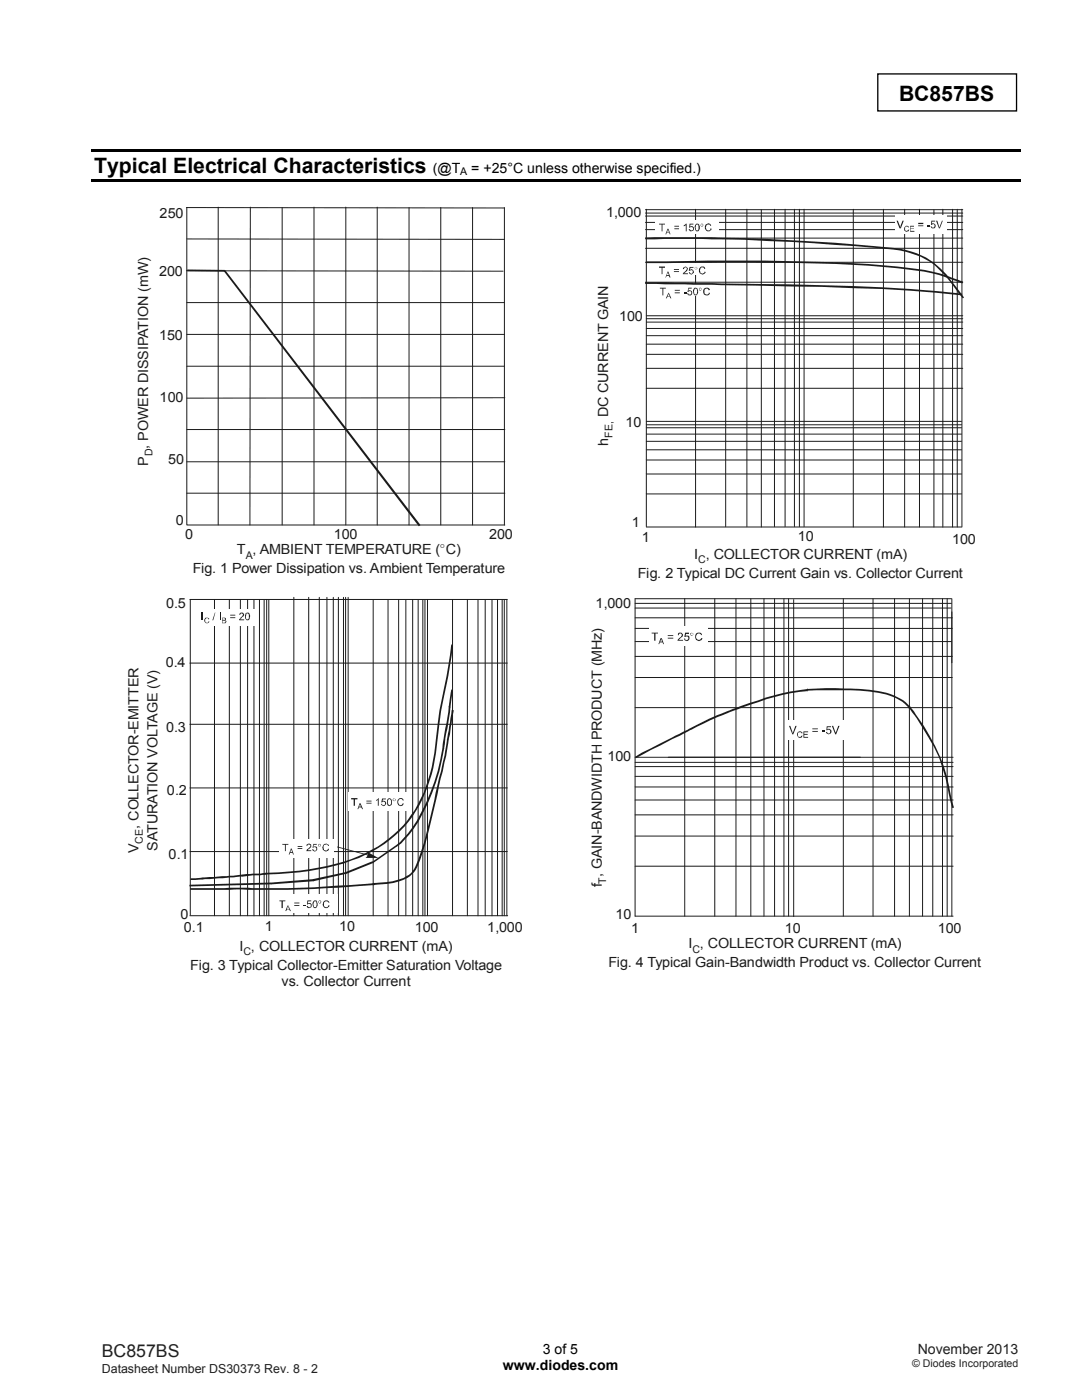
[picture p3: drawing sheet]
<svg xmlns="http://www.w3.org/2000/svg" width="216mm" height="279mm" viewBox="0 0 216 279" stroke-linecap="round" stroke-linejoin="round" font-family="sans-serif">
<path d="M175.2 14.8h27.6v7.3h-27.6z" fill="none" stroke="#000" stroke-width=".26"/>
<path d="M18.3 29.7h185.4v.5h-185.4zM18.3 35.8h185.4v.5h-185.4z" fill="#000"/>
<g fill="none" stroke="#1f1a17" stroke-width=".2">
<path d="M37.2 41.4l63.4 .1M37.2 54l63.2 .1M37.3 41.4v63.4h63.4M37.3 47.7l63.3 .1M43.5 41.3v63.5M50 41.3l-.1 63.5M56.3 41.4v63.4M62.7 41.3v63.5M69 41.3v63.5M75.3 41.3v63.5M81.6 41.4v63.4M87.9 41.4v63.4"/>
<path d="M94.3 41.4v63.4M100.6 41.4v63.4M37.3 60.4h63.3M37.3 66.7h63.3M37.3 73.1h63.3M100.7 79.4l-63.4 .1M37.3 98.4h63.4M37.3 92.2h63.4M37.3 85.7h63.4"/>
</g>
<path d="M37.4 53.8l7.4 .1v.3l-7.4-.1zM44.8 53.9l.2 .1h-.2zM44.7 54.2l.3-.2 38.9 50.8-.3 .2z" fill="#1f1a17"/>
<g fill="none" stroke="#1f1a17" stroke-width=".2">
<path d="M128.8 52.3h63.3M128.8 44.4h63.3M128.8 45.8h63.3M128.8 56.3h63.3M128.8 47.5h63.3M128.8 49.6h63.3M128.8 43.1h63.3M128.8 42.5h63.3M128.8 41.8h63.3M129 41.8v63.3M138.8 41.8v63.4M144.8 41.8v63.3"/>
<path d="M149 41.8v63.3M151.9 41.8v63.4M154.5 41.8v63.3M156.7 41.8v63.3M158.5 41.8v63.3M159.5 41.8v63.3M160.4 41.8v63.3M170.3 41.8v63.4M176.3 41.8v63.4M180.5 41.8v63.4M183.5 41.8v63.4M186.4 41.8v63.4"/>
<path d="M188.1 41.8v63.4M190.1 41.8v63.4M191 41.8v63.4M191.9 41.8v63.4M129 73.5h63.1M129 65.6h63.1M129 67h63.1M129 77.5h63.1M129 68.7h63.1M129 70.7h63.1M129 64.3h63.1M129 63.6h63.1"/>
<path d="M129 63h63.1M129 84.1h62.9M129 98.6h62.9M129 91.8h62.9M129 86.6h62.9M129 85.4h62.9M129 84.8h62.9M129 94.6h62.9M129 88.1h62.9M129 89.8h62.9M129 105.2h62.9"/>
</g>
<path d="M178.6 43h10.2v3.7h-10.2z" fill="#fff"/>
<g fill="#1f1a17">
<path d="M178.9 44h.3l.4 1.4 .5-1.4h.2l-.6 1.6h-.2z" fill-rule="evenodd"/>
<path d="M183.2 44.5h1v.2h-1zM183.2 45h1v.1h-1z" fill-rule="evenodd"/>
<path d="M185.8 44h.8v.2h-.6l-.1 .4h.5l.3 .3v.3l-.3 .4-.6-.1-.1-.4 .2 .2a.34 .34 0 0 0 .5 0 .34 .34 0 0 0 0-.5 .34 .34 0 0 0-.5 0l-.1 .1z" fill-rule="evenodd"/>
<path d="M186.8 44h.2l.5 1.4 .5-1.4h.1l-.6 1.6h-.1z" fill-rule="evenodd"/>
<path d="M180.5 45.3l.3-.2 .6 .1-.1 .2-.4-.3-.3 .3v.5l.2 .2 .6-.3-.1 .4h-.5l-.3-.1z" fill-rule="evenodd"/>
<path d="M181.6 45.1h.8v.1h-.7v.4h.7l-.7 .1v.4h.8v.1h-.9z" fill-rule="evenodd"/>
</g>
<path d="M185 44.9h.5v.2h-.5z" fill="#1f1a17"/>
<g fill="#fff">
<path d="M131.3 52.6h9.3v2.3h-9.3z"/>
<path d="M131.4 56.7h9.3v2.4h-9.3z"/>
</g>
<g fill="#1f1a17">
<path d="M131.5 53.2h1.2v.2h-.5v1.3h-.2v-1.3h-.5z" fill-rule="evenodd"/>
<path d="M134.5 53.7h1v.2h-1zM134.5 54.1h1v.2h-1z" fill-rule="evenodd"/>
<path d="M136.3 53.4l.5-.2 .2 .1a.67 .67 0 0 1-.3 1.1l-.2 .1h.8v.2h-1.1l.2-.3a1 1 0 0 0 .6-1h-.3l-.2 .3h-.3z" fill-rule="evenodd"/>
<path d="M137.6 53.3h.8v.1h-.6l-.1 .5 .2-.2 .4 .2 .2 .3v.3l-.6 .3-.5-.4 .2-.1 .3 .3h.1l.3-.4-.1-.2-.3-.1-.5 .1z" fill-rule="evenodd"/>
<path d="M139.8 53.3l.6-.1 .3 .4-.1 .1-.3-.3a.64 .64 0 0 0-.7 .5 .64 .64 0 0 0 .5 .7l.4-.1 .1-.3 .2 .1-.2 .3-.5 .2-.5-.3a.89 .89 0 0 1 .2-1.2z" fill-rule="evenodd"/>
<path d="M133.2 54.2h.2l.4 1.2h-.2l-.1-.3h-.5l-.2 .3zM133.2 54.5l-.2 .4h.5l-.2-.5z" fill-rule="evenodd"/>
<path d="M138.7 53.4a.24 .24 0 0 0 0 .3 .24 .24 0 0 0 .3 0v-.3zM138.8 53.3l.3 .1-.1 .4-.4-.2z" fill-rule="evenodd"/>
<path d="M131.7 57.4h1.2v.2h-.5v1.3h-.2v-1.3h-.5z" fill-rule="evenodd"/>
<path d="M134.6 57.8h1.1v.2h-1.1zM134.6 58.4h1.1v.1h-1.1z" fill-rule="evenodd"/>
<path d="M137.4 57.4h.6v.2h-.6v.4l.3-.1 .3 .2a.6 .6 0 0 1-.1 .8h-.6l-.2-.4h.3v.3h.4l.1-.2v-.3l-.1-.2-.6 .2z" fill-rule="evenodd"/>
<path d="M138.6 57.4l.4 .1a1.13 1.13 0 0 1 0 1.4 .7 .7 0 0 1-.7-1zM138.6 57.7l-.1 .5v.5l.4 .1 .1-.1 .1-.5-.1-.5z" fill-rule="evenodd"/>
<path d="M140.5 57.6a.73 .73 0 0 1 1.1 .1l.1 .1-.3 .1-.1-.1a.45 .45 0 0 0-.7 0v.7a.52 .52 0 0 0 .8 .1v-.2h.3l-.1 .3a.73 .73 0 0 1-1.1 .1 1.05 1.05 0 0 1 0-1.2z" fill-rule="evenodd"/>
<path d="M133.4 58.4l.6 1.1h-.2l-.2-.3h-.4l-.2 .3h-.1zM133.4 58.5l-.2 .6h.4z" fill-rule="evenodd"/>
<path d="M139.6 57.6v.3l.4-.1-.2-.3zM139.5 57.6l.3-.2 .2 .4-.4 .2z" fill-rule="evenodd"/>
</g>
<path d="M136.4 58.3h.6v.2h-.6z" fill="#1f1a17"/>
<path d="M130.7 44h12.7v2.8h-12.7z" fill="#fff"/>
<g fill="#1f1a17">
<path d="M131.5 44.6h1.2v.2h-.5v1.4h-.2v-1.4h-.5z" fill-rule="evenodd"/>
<path d="M134.6 45.1h.9v.1h-.9zM134.6 45.6h.9v.1h-.9z" fill-rule="evenodd"/>
<path d="M136.4 45l.6-.4v1.6h-.2v-1.2l-.3 .1z" fill-rule="evenodd"/>
<path d="M137.6 44.6h.8v.2h-.6l-.1 .4 .5-.1 .3 .3-.1 .6-.5 .2a.44 .44 0 0 1-.5-.5h.3l.2 .3 .4-.2v-.3l-.2-.2h-.3l-.1 .2-.2-.1z" fill-rule="evenodd"/>
<path d="M139 44.6h.3l.3 .5a.85 .85 0 0 1-.3 1.1 .7 .7 0 0 1-.7-1.1zM138.9 44.9v1l.3 .1 .2-.3v-.6l-.2-.3z" fill-rule="evenodd"/>
<path d="M140.8 44.8l.5-.2 .5 .1 .1 .4h-.1l-.2-.3h-.4a.61 .61 0 0 0-.3 .8 .61 .61 0 0 0 .8 .3l.1-.3 .2 .1a.76 .76 0 0 1-1 .4l-.2-.2a.87 .87 0 0 1 0-1.1z" fill-rule="evenodd"/>
<path d="M133.2 45.7h.2l.4 1.1h-.2l-.1-.4h-.5l-.1 .4h-.1zM133.3 45.7l-.2 .6h.4z" fill-rule="evenodd"/>
<path d="M139.8 44.9l.2 .2h.2l-.1-.4zM140 44.6l.3 .2-.2 .4-.3-.1z" fill-rule="evenodd"/>
</g>
<g fill="#1f1a17">
<path d="M128.8 56.2l.2 .1v.4h-.3zM129 56.3l13.2 .2 1.8 .1v.3l-15-.2zM144 56.6l20 .3a314.4 314.4 0 0 1 28 1.7l-.1 .3a234.2 234.2 0 0 0-21.7-1.4l-6.2-.2-20-.4z"/>
<path d="M128.9 52.2h4.1a452.7 452.7 0 0 1 27 0v.3a714.3 714.3 0 0 0-31.1 0zM160 52.2a184.7 184.7 0 0 1 24.5 1.7l-.1 .3a181.9 181.9 0 0 0-24.4-1.7zM184.5 53.9a25.1 25.1 0 0 1 5.6 1.6l-.1 .3a25.1 25.1 0 0 0-5.6-1.6zM190.1 55.5l2.1 .7-.2 .4-2-.8z"/>
<path d="M128.7 47.4l.1 .4zM128.8 47.4l7.5-.1v.4l-7.5 .1zM136.3 47.3l7.6 .1v.4l-7.6-.1zM143.9 47.4a449.3 449.3 0 0 1 34.3 2.1v.3a449.3 449.3 0 0 0-34.3-2zM178.2 49.5a15.5 15.5 0 0 1 11.7 6.7l1 1.2-.2 .3a17 17 0 0 0-7-6.5l-.9-.3a17 17 0 0 0-4.6-1.1zM190.9 57.4l1.5 2-.3 .1-1.4-1.8z"/>
</g>
<g fill="none" stroke="#1f1a17" stroke-width=".2">
<path d="M37.9 119.6h63.3M38 119.6v63.1M42.8 119.6v63.2M45.8 119.6v63.2M48 119.6v63.2M49.4 119.6v63.2M50.7 119.6v63.2M51.8 119.6v63.2M52.7 119.6v63.2M53.2 119.6v63.2M53.6 119.6v63.2M58.6 119.2v63.6"/>
<path d="M61.6 119.2v63.6M63.7 119.2v63.6M65.2 119.2v63.6M66.5 119.2v63.6M67.5 119.2v63.6M68.5 119.2v63.6M69 119.2v63.6M69.5 119.2v63.6M74.5 119.6v63.2M77.4 119.7v63.1M79.5 119.6v63.2M81 119.6v63.2"/>
<path d="M82.3 119.6v63.2M83.4 119.6v63.2M84.4 119.6v63.2M84.8 119.6v63.2M85.3 119.6v63.2M90.3 119.6v63.2M93.3 119.6v63.2M95.4 119.6v63.2M96.8 119.6v63.2M98.2 119.6v63.2M99.3 119.6v63.2M100.2 119.6v63.2"/>
<path d="M100.6 119.6v63.2M101.1 119.6v63.2M37.9 132.3h63.3M37.9 144.5h63.3M37.9 157.2h63.3M37.9 169.9h63.3M37.9 182.8h63.4"/>
</g>
<g fill="#1f1a17">
<path d="M38.1 175.3l-.1 .3zM38.1 175.3l1.9-.1v.3l-1.9 .1zM40 175.2l.9-.1v.4h-.9zM40.9 175.1l3.4-.2v.4l-3.4 .2zM44.3 174.9l2.8-.2v.3l-2.8 .3zM47.1 174.7l1.4-.2v.4l-1.4 .1zM48.5 174.7v.2zM48.5 174.5l2.5-.2v.4l-2.5 .2zM51 174.3h.4l.1 .4h-.5zM51.4 174.3h1v.3l-.9 .1zM52.4 174.3l1-.1v.3l-1 .1zM53.4 174.2a52.5 52.5 0 0 0 18.1-3.3 22.4 22.4 0 0 0 7.1-4.4l.3 .2a30.8 30.8 0 0 1-15.4 6.8l-3.8 .6-4.1 .3-2.2 .1zM87 147.3l.3 .1a29.5 29.5 0 0 1-6.6 17.6l-1.8 1.7-.3-.2a22.8 22.8 0 0 0 7.2-12.1l.9-4.1zM88.7 136.9l.3 .1a65.6 65.6 0 0 0-1.7 10.4l-.3-.1a65.6 65.6 0 0 1 1.7-10.4zM90 128.6l.4 .1-.3 2.1-1.1 6.2-.3-.1z"/>
<path d="M38 177.2h6.7v.4h-6.7zM44.7 177.2h2.2v.3l-2.2 .1zM46.9 177.3v.2zM46.9 177.2l.1 .3zM47 177.2h2.6v.4l-2.6-.1zM49.6 177.2h1.4v.4h-1.4zM51 177.2l11.7-.1 9.1-.6v.3l-9.1 .6-11.7 .2zM71.8 176.5l2.4-.2 .1 .4-2.5 .1zM74.2 176.3l.7-.1 .1 .4-.7 .1zM74.9 176.2a12.5 12.5 0 0 0 6.7-1.6l.7-.8 .6-1 .4 .2a6 6 0 0 1-4.8 3.2l-3.5 .4zM86.7 159.7l.3 .1-2.1 8.6-1.6 4.6-.4-.2a43.9 43.9 0 0 0 2.5-7.8zM88 153.9h.3l-1.3 5.9-.3-.1zM89 148.8h.4l-1.1 5.1h-.3zM89.2 147.5l.3 .1v.7l-.1 .5h-.4zM89.2 147.5l.2 .1zM89.2 147.5l.3 .1zM89.2 147.5l.2 .1zM89.6 145l.4 .1-.5 2.5-.3-.1zM90.1 141.7l.5 .1-.6 3.3-.4-.1z"/>
</g>
<path d="M38.8 121.7h12.7v3.2h-12.7z" fill="#fff"/>
<g fill="#1f1a17">
<path d="M40.3 122.3h.2v1.5h-.2z"/>
<path d="M43.8 122.3h.2v1.5h-.2z"/>
</g>
<g fill="#1f1a17">
<path d="M42.9 122.3l-.4 1.5h-.1z" fill-rule="evenodd"/>
<path d="M45.9 122.7h1v.2h-1zM45.9 123.2h1v.2h-1z" fill-rule="evenodd"/>
<path d="M47.9 122.3h.7l.1 .5-.7 .8h.7v.2h-1v-.2l.8-.8-.2-.4-.3 .1v.2h-.3z" fill-rule="evenodd"/>
<path d="M49 122.4a.6 .6 0 0 1 .8 .1 .6 .6 0 0 1 0 .8l-.2 .5a.74 .74 0 0 1-.7-.4 .74 .74 0 0 1 .1-.8zM49.1 122.5v.2a.72 .72 0 0 0 .1 .9h.3l.2-.2v-.7l-.2-.3z" fill-rule="evenodd"/>
<path d="M41 123.3h.4l.4 .2-.2 .1-.2-.2h-.2l-.3 .2v.4l.3 .3h.2l.2-.3h.2l-.2 .3a.59 .59 0 0 1-.8-.2 .59 .59 0 0 1 .2-.8z" fill-rule="evenodd"/>
<path d="M44.3 123.3l.8 .1v.3l-.2 .1a.32 .32 0 0 1 .3 .2 .32 .32 0 0 1-.2 .4h-.7zM44.4 123.4v.3h.5v-.3zM44.4 123.9v.4h.4l.2-.2-.2-.2z" fill-rule="evenodd"/>
</g>
<g fill="#fff">
<path d="M69.5 158h12.2v3.7h-12.2z"/>
<path d="M55.8 167.5h10.9v3.6h-10.9z"/>
<path d="M55.1 178.4h12.3v3.7h-12.3z"/>
</g>
<g fill="#1f1a17">
<path d="M70.1 159.3h1.2v.2h-.5v1.3h-.2v-1.3h-.5z" fill-rule="evenodd"/>
<path d="M73.1 159.8h1v.2h-1zM73.1 160.2h1v.2h-1z" fill-rule="evenodd"/>
<path d="M75.5 159.3l.1 1.5h-.2v-1.2l-.3 .3z" fill-rule="evenodd"/>
<path d="M76.2 159.4h.8v.1h-.6l-.1 .5 .3-.2 .3 .2 .2 .3-.2 .3-.4 .3-.4-.3v-.1l.1-.1v.1l.3 .2 .3-.1v-.4l-.3-.2-.4 .1z" fill-rule="evenodd"/>
<path d="M77.4 159.4l.3-.1 .4 .2 .1 1-.5 .4-.4-.2v-.2a1 1 0 0 1 .1-1.1zM77.5 159.5l-.1 .3a.8 .8 0 0 0 .3 .9l.3-.3v-.6l-.1-.3z" fill-rule="evenodd"/>
<path d="M79.6 159.4l.6-.1 .4 .4-.2 .1-.3-.4a.63 .63 0 0 0-.6 .5 .63 .63 0 0 0 .3 .7 .43 .43 0 0 0 .6-.3l.2 .1-.2 .3a.73 .73 0 0 1-.9 0 .73 .73 0 0 1-.2-.8z" fill-rule="evenodd"/>
<path d="M71.8 160.3h.1l.5 1.2h-.1l-.2-.4h-.5l-.1 .4h-.2zM71.8 160.5l-.1 .5h.3z" fill-rule="evenodd"/>
<path d="M78.4 159.5v.2l.3 .2 .2-.2-.2-.3zM78.4 159.5l.4-.1 .2 .3-.5 .2z" fill-rule="evenodd"/>
<path d="M56.3 168.4h1.2v.2h-.5v1.3h-.1v-1.3h-.6z" fill-rule="evenodd"/>
<path d="M59.4 168.8h.9v.2h-.9zM59.4 169.3h.9v.1h-.9z" fill-rule="evenodd"/>
<path d="M61.2 168.6a.63 .63 0 0 1 .9 0 1.23 1.23 0 0 1-.7 1l-.1 .1h.8v.2h-1l.2-.4 .6-.6-.1-.3-.2-.1-.3 .2v.1h-.1z" fill-rule="evenodd"/>
<path d="M62.5 168.4h.7v.2h-.6l-.1 .4 .5-.1 .3 .3v.4l-.5 .3-.5-.4 .2-.1 .2 .4h.2l.2-.5-.3-.3-.4 .2z" fill-rule="evenodd"/>
<path d="M64.7 168.4l.4-.1 .5 .3 .1 .2h-.2a.49 .49 0 0 0-.5-.3 .49 .49 0 0 0-.4 .3v.5a.47 .47 0 0 0 .4 .4 .47 .47 0 0 0 .5-.3h.2a.71 .71 0 0 1-1.1 .4 .71 .71 0 0 1-.1-1.1z" fill-rule="evenodd"/>
<path d="M58 169.4h.2l.4 1.1h-.1l-.1-.3h-.5l-.1 .3h-.2zM58 169.6v.4h.3l-.2-.5z" fill-rule="evenodd"/>
<path d="M63.5 168.6l.2 .3 .3-.1-.1-.3zM63.5 168.6l.4-.2 .2 .4-.5 .1z" fill-rule="evenodd"/>
<path d="M55.8 179.7h1.1v.2h-.5v1.3h-.2v-1.3h-.4z" fill-rule="evenodd"/>
<path d="M58.7 180.1h1v.2h-1zM58.7 180.6h1v.2h-1z" fill-rule="evenodd"/>
<path d="M61.3 179.7h.8v.2h-.6l-.1 .4 .5-.1 .3 .3-.1 .6-.4 .1-.4-.1-.1-.3 .6 .3 .2-.2v-.3l-.2-.2h-.3l-.1 .2-.1-.1z" fill-rule="evenodd"/>
<path d="M62.7 179.7h.4a1.34 1.34 0 0 1-.1 1.5 .7 .7 0 0 1-.6-1zM62.7 180l-.2 .5 .1 .5 .3 .1 .2-.1 .1-.5-.1-.5z" fill-rule="evenodd"/>
<path d="M64.7 179.8l.6-.1 .4 .4h-.2l-.1-.1a.52 .52 0 0 0-.8 .1v.7a.52 .52 0 0 0 .8 .2l.2-.4 .1 .1a.76 .76 0 0 1-1 .4 .85 .85 0 0 1 0-1.3z" fill-rule="evenodd"/>
<path d="M57.4 180.7h.1l.5 1.1h-.1l-.2-.3h-.4l-.2 .3h-.2zM57.4 180.8l-.1 .6h.4z" fill-rule="evenodd"/>
<path d="M63.6 179.9l.1 .3h.2l.2-.2-.2-.2zM63.5 179.9l.2-.2a.3 .3 0 0 1 .4 .3 .3 .3 0 0 1-.4 .3z" fill-rule="evenodd"/>
<path d="M73.2 169.9l2.3 1.3h-2.6l.5-.5z" fill-rule="evenodd"/>
</g>
<g fill="#1f1a17">
<path d="M60.5 180.6h.6v.1h-.6z"/>
<path d="M67.3 168.9l7 1.9v.2l-7-1.9z"/>
<path d="M37.8 176.6l16.4-.5v.4l-16.4 .4zM54.2 176.3v.2zM54.2 176.1l8.3-.6v.4l-8.3 .6zM62.5 175.7v.2zM62.4 175.5l6.7-1.5 .1 .3-6.7 1.6zM69.1 174.2l.1 .1zM69 174l5.3-2.1 .2 .3-5.3 2.1zM74.4 172.1l.1 .1zM74.3 172l4.7-3.3 .2 .2-4.7 3.3zM79 168.7l.1 .1zM79 168.7l.2 .2zM79.1 168.8l.1 .1zM79 168.7l1.6-1.5 .2 .3-.7 .8-.9 .6zM82.2 165.3l.3 .2-1.7 2-.2-.3zM88.3 149.4l.3 .1a40.2 40.2 0 0 1-6.1 16l-.3-.2a40.5 40.5 0 0 0 6.1-15.9zM88.3 149.4l.3 .1zM88.9 145.3l.4 .1-.7 4.1-.3-.1zM89.5 141.1l.4 .1-.6 4.2-.4-.1zM89.7 141.1l.2 .1zM89.5 141.1l.4 .1zM89.5 141.1h.2zM89.7 139.8h.3l-.1 1.4-.4-.1zM90 137.6l.4 .1-.4 2.1h-.3z"/>
</g>
<g fill="none" stroke="#1f1a17" stroke-width=".2">
<path d="M136.6 119.5v63.3M142.6 119.5v63.3M146.9 119.5v63.3M149.8 119.5v63.3M152.4 119.5v63.3M154.6 119.5v63.3M156.4 119.5v63.3M157.4 119.5v63.3M158.4 119.7v63.2M168.3 119.5v63.3M174.2 119.5v63.3M178.5 119.5v63.3"/>
<path d="M181.5 119.5v63.3M184.1 119.5v63.3M186.1 119.5v63.3M188.1 119.5v63.3M189 119.5v63.3M189.8 119.5h-63.1v63.3h63.5M189.9 119.5v63.3M126.7 135.2h63.3M126.7 123.3h63.3M126.7 125.4h63.3M126.7 131h63.3M126.7 128h63.1"/>
<path d="M126.7 120.4h63.1M126.7 121.3h63.1M126.7 151.1h63.5M126.7 154.9h63.5M126.7 153h63.5M126.7 152.1h63.5M126.7 157.1h63.5M126.7 159.7h63.5M126.7 141.2h63.3M126.7 172.9h63.5M126.7 162.6h63.5M126.7 166.9h63.5"/>
</g>
<path d="M126.7 151l1.4-.8 5.9-3 .2 .3-7.3 3.8zM134 147.2l3.2-1.6 .1 .4-1.6 .8-1.5 .7zM137.2 145.6l.6-.3 .2 .3-.7 .4zM137.8 145.3l5.2-2.6 .2 .4-5.2 2.5zM143 142.7l2-.7 .2 .3-2 .8zM145 142l2.9-1.1 .1 .3-2.8 1.1zM147.9 140.9l6.6-2.1 .1 .3-6.6 2.1zM154.5 138.8l3.2-.8 3.5-.5v.4a31.1 31.1 0 0 0-6.6 1.2zM161.2 137.5v.2zM161.2 137.5v.4zM161.2 137.5l5.5-.2 1.8 .1v.4h-7.3zM168.5 137.4h1.1v.4h-1.1zM169.6 137.4a34 34 0 0 1 7.3 .9l-.1 .3a34 34 0 0 0-7.2-.8zM176.9 138.3l.8 .2a9.3 9.3 0 0 1 3.9 2.6l-.2 .2a9.2 9.2 0 0 0-4.6-2.7zM181.4 141.3l.1-.1zM181.4 141.3l.2-.2zM181.6 141.1l-.1 .1zM181.4 141.3l.2-.2 .8 .9-.3 .2zM182.1 142.2l.3-.2 .8 1.2-.3 .1zM182.9 143.3l.3-.1a44.4 44.4 0 0 1 4.4 7.9l-.2 .1-1-2.1zM187.5 151.2l.1-.1zM187.4 151.2l.2-.1zM187.4 151.2l.2-.1a31.6 31.6 0 0 1 2.1 7.4l-.4 .1-.7-3.7zM189.3 158.6l.4-.1 .7 2.7-.4 .1z" fill="#1f1a17"/>
<path d="M157.2 143.8h11.6v3.8h-11.6z" fill="#fff"/>
<g fill="#1f1a17">
<path d="M157.4 144.9h.3l.5 1.4 .5-1.4h.3l-.7 1.7h-.2z" fill-rule="evenodd"/>
<path d="M162.1 145.4h1.1v.1h-1.1zM162.1 145.9h1.1v.1h-1.1z" fill-rule="evenodd"/>
<path d="M165 144.9h.8v.2h-.7v.4h.5l.3 .3a.61 .61 0 0 1-.6 .8l-.5-.5 .3-.1 .1 .4h.3l.2-.6-.2-.2h-.4v.2l-.2-.1z" fill-rule="evenodd"/>
<path d="M166 144.9h.2l.6 1.4 .5-1.4h.2l-.7 1.7h-.1z" fill-rule="evenodd"/>
<path d="M159.1 146.2l.4-.2h.3l.3 .3-.1 .1-.2-.3h-.4l-.2 .2v.5l.2 .3h.3l.4-.3-.1 .4h-.5a.69 .69 0 0 1-.4-1z" fill-rule="evenodd"/>
<path d="M160.3 146h.9v.1h-.7v.4h.7v.1h-.7v.5h.7v.1h-.9z" fill-rule="evenodd"/>
</g>
<path d="M164 145.8h.6v.2h-.6z" fill="#1f1a17"/>
<path d="M129.4 125.1h11.8v3.8h-11.8z" fill="#fff"/>
<g fill="#1f1a17">
<path d="M130 126.3h1.3v.1h-.5v1.5h-.3v-1.5h-.5z" fill-rule="evenodd"/>
<path d="M133.2 126.8h1.1v.1h-1.1zM133.2 127.3h1.1v.1h-1.1z" fill-rule="evenodd"/>
<path d="M135.4 126.3h.6l.3 .4-.1 .3-.8 .7h.9v.2h-1.1l.8-1-.1-.5h-.3l-.2 .4h-.1z" fill-rule="evenodd"/>
<path d="M136.7 126.3h.8v.2h-.6l-.1 .4h.7l.1 .6a.56 .56 0 0 1-1 .3l-.1-.4h.2v.2a.38 .38 0 0 0 .6 0 .38 .38 0 0 0-.2-.6l-.6 .1z" fill-rule="evenodd"/>
<path d="M138.9 126.4l.8-.1h.2l.2 .4-.2 .1-.3-.4a.64 .64 0 0 0-.7 .7 .64 .64 0 0 0 .7 .6l.3-.3h.3a.79 .79 0 0 1-1.2 .4 .79 .79 0 0 1-.2-1.2z" fill-rule="evenodd"/>
<path d="M131.8 127.4h.3l.4 1.1h-.2l-.1-.3h-.6v.3h-.2zM131.9 127.4l-.2 .6h.4z" fill-rule="evenodd"/>
<path d="M137.8 126.5v.2a.26 .26 0 0 0 .4 .1 .26 .26 0 0 0 0-.5zM137.8 126.3h.3l.2 .1v.3l-.2 .2-.4-.2z" fill-rule="evenodd"/>
</g>
<g font-size="4.2">
<text x="179.4" y="20.1">BC857BS</text>
<text x="18.8" y="34.5">Typical Electrical Characteristics</text>
</g>
<text font-size="3.5" fill="#231f20" x="20.3" y="270.9">BC857BS</text>
<g font-size="2.8">
<text x="86.3" y="34.5">(@T</text>
<text x="94" y="34.5">= +25°C unless otherwise specified.)</text>
<text x="100.3" y="273.5">www.diodes.com</text>
<text x="108.3" y="270.2">3 of 5</text>
</g>
<g font-size="2.8" fill="#1f1a17">
<text x="31.9" y="43.5">250</text>
<text x="120.9" y="43.4">1,000</text>
<text x="31.8" y="55.1">200</text>
<text x="123.5" y="64">100</text>
<text x="31.8" y="67.8">150</text>
<text x="31.9" y="80.2">100</text>
<text x="121.3" y="83.2" transform="rotate(-90 121.3 83.2)">DC CURRENT GAIN</text>
<text x="121.3" y="88.9" transform="rotate(-90 121.3 88.9)">h</text>
<text x="124.8" y="85.2">10</text>
<text x="29.6" y="92.9" transform="rotate(-90 29.6 92.9)">P , POWER DISSIPATION (mW)</text>
<text x="33.5" y="92.7">50</text>
<text x="35.1" y="104.9">0</text>
<text x="36.9" y="107.5">0</text>
<text x="66.6" y="107.5">100</text>
<text x="97.6" y="107.5">200</text>
<text x="126.1" y="105.2">1</text>
<text x="47.2" y="110.6">T , AMBIENT TEMPERATURE ( C)</text>
<text x="87.9" y="110.6">°</text>
<text x="128" y="108.2">1</text>
<text x="138.5" y="111.5">I , COLLECTOR CURRENT (mA)</text>
<text x="159.2" y="108.1">10</text>
<text x="190" y="108.5">100</text>
<text x="38.5" y="114.4">Fig. 1 Power Dissipation vs. Ambient Temperature</text>
<text x="127.3" y="115.3">Fig. 2 Typical DC Current Gain vs. Collector Current</text>
<text x="33.1" y="121.3">0.5</text>
<text x="118.9" y="121.3">1,000</text>
<text x="33.1" y="133.2">0.4</text>
<text x="33.1" y="146.1">0.3</text>
<text x="121.2" y="151.9">100</text>
<text x="33.3" y="158.6">0.2</text>
<text x="27.6" y="165.4" transform="rotate(-90 27.6 165.4)">, COLLECTOR-EMITTER</text>
<text x="27.6" y="170.2" transform="rotate(-90 27.6 170.2)">V</text>
<text x="31.5" y="169.8" transform="rotate(-90 31.5 169.8)">SATURATION VOLTAGE (V)</text>
<text x="33.7" y="171.5">0.1</text>
<text x="120.1" y="177.1" transform="rotate(-90 120.1 177.1)">f , GAIN-BANDWIDTH PRODUCT (MHz)</text>
<text x="36" y="183.3">0</text>
<text x="52.9" y="185.9">1</text>
<text x="67.7" y="185.9">10</text>
<text x="122.8" y="183.3">10</text>
<text x="36.7" y="186.1">0.1</text>
<text x="47.8" y="189.7">I , COLLECTOR CURRENT (mA)</text>
<text x="82.8" y="186.1">100</text>
<text x="97.2" y="186.1">1,000</text>
<text x="126" y="186.2">1</text>
<text x="137.4" y="189.3">I , COLLECTOR CURRENT (mA)</text>
<text x="156.6" y="186.2">10</text>
<text x="187.1" y="186.2">100</text>
<text x="38" y="193.6">Fig. 3 Typical Collector-Emitter Saturation Voltage</text>
<text x="56.2" y="196.7">vs. Collector Current</text>
<text x="121.4" y="193.1">Fig. 4 Typical Gain-Bandwidth Product vs. Collector Current</text>
</g>
<text font-size="2.8" fill="#231f20" x="183.1" y="270.2">November 2013</text>
<text font-size="2.5" fill="#231f20" x="20.3" y="274">Datasheet Number DS30373 Rev. 8 - 2</text>
<text font-size="2.1" x="91.8" y="34.9">A</text>
<g font-size="2.1" fill="#1f1a17">
<text x="122.2" y="87.4" transform="rotate(-90 122.2 87.4)">FE,</text>
<text x="30.4" y="91.1" transform="rotate(-90 30.4 91.1)">D</text>
<text x="49" y="111.5">A</text>
<text x="139.3" y="112.4">C</text>
<text x="28.5" y="168.3" transform="rotate(-90 28.5 168.3)">CE</text>
<text x="121" y="176.3" transform="rotate(-90 121 176.3)">T</text>
<text x="48.6" y="190.5">C</text>
<text x="138.2" y="190.1">C</text>
</g>
<text font-size="2.1" fill="#231f20" x="182" y="272.8">© Diodes Incorporated</text>
</svg>
